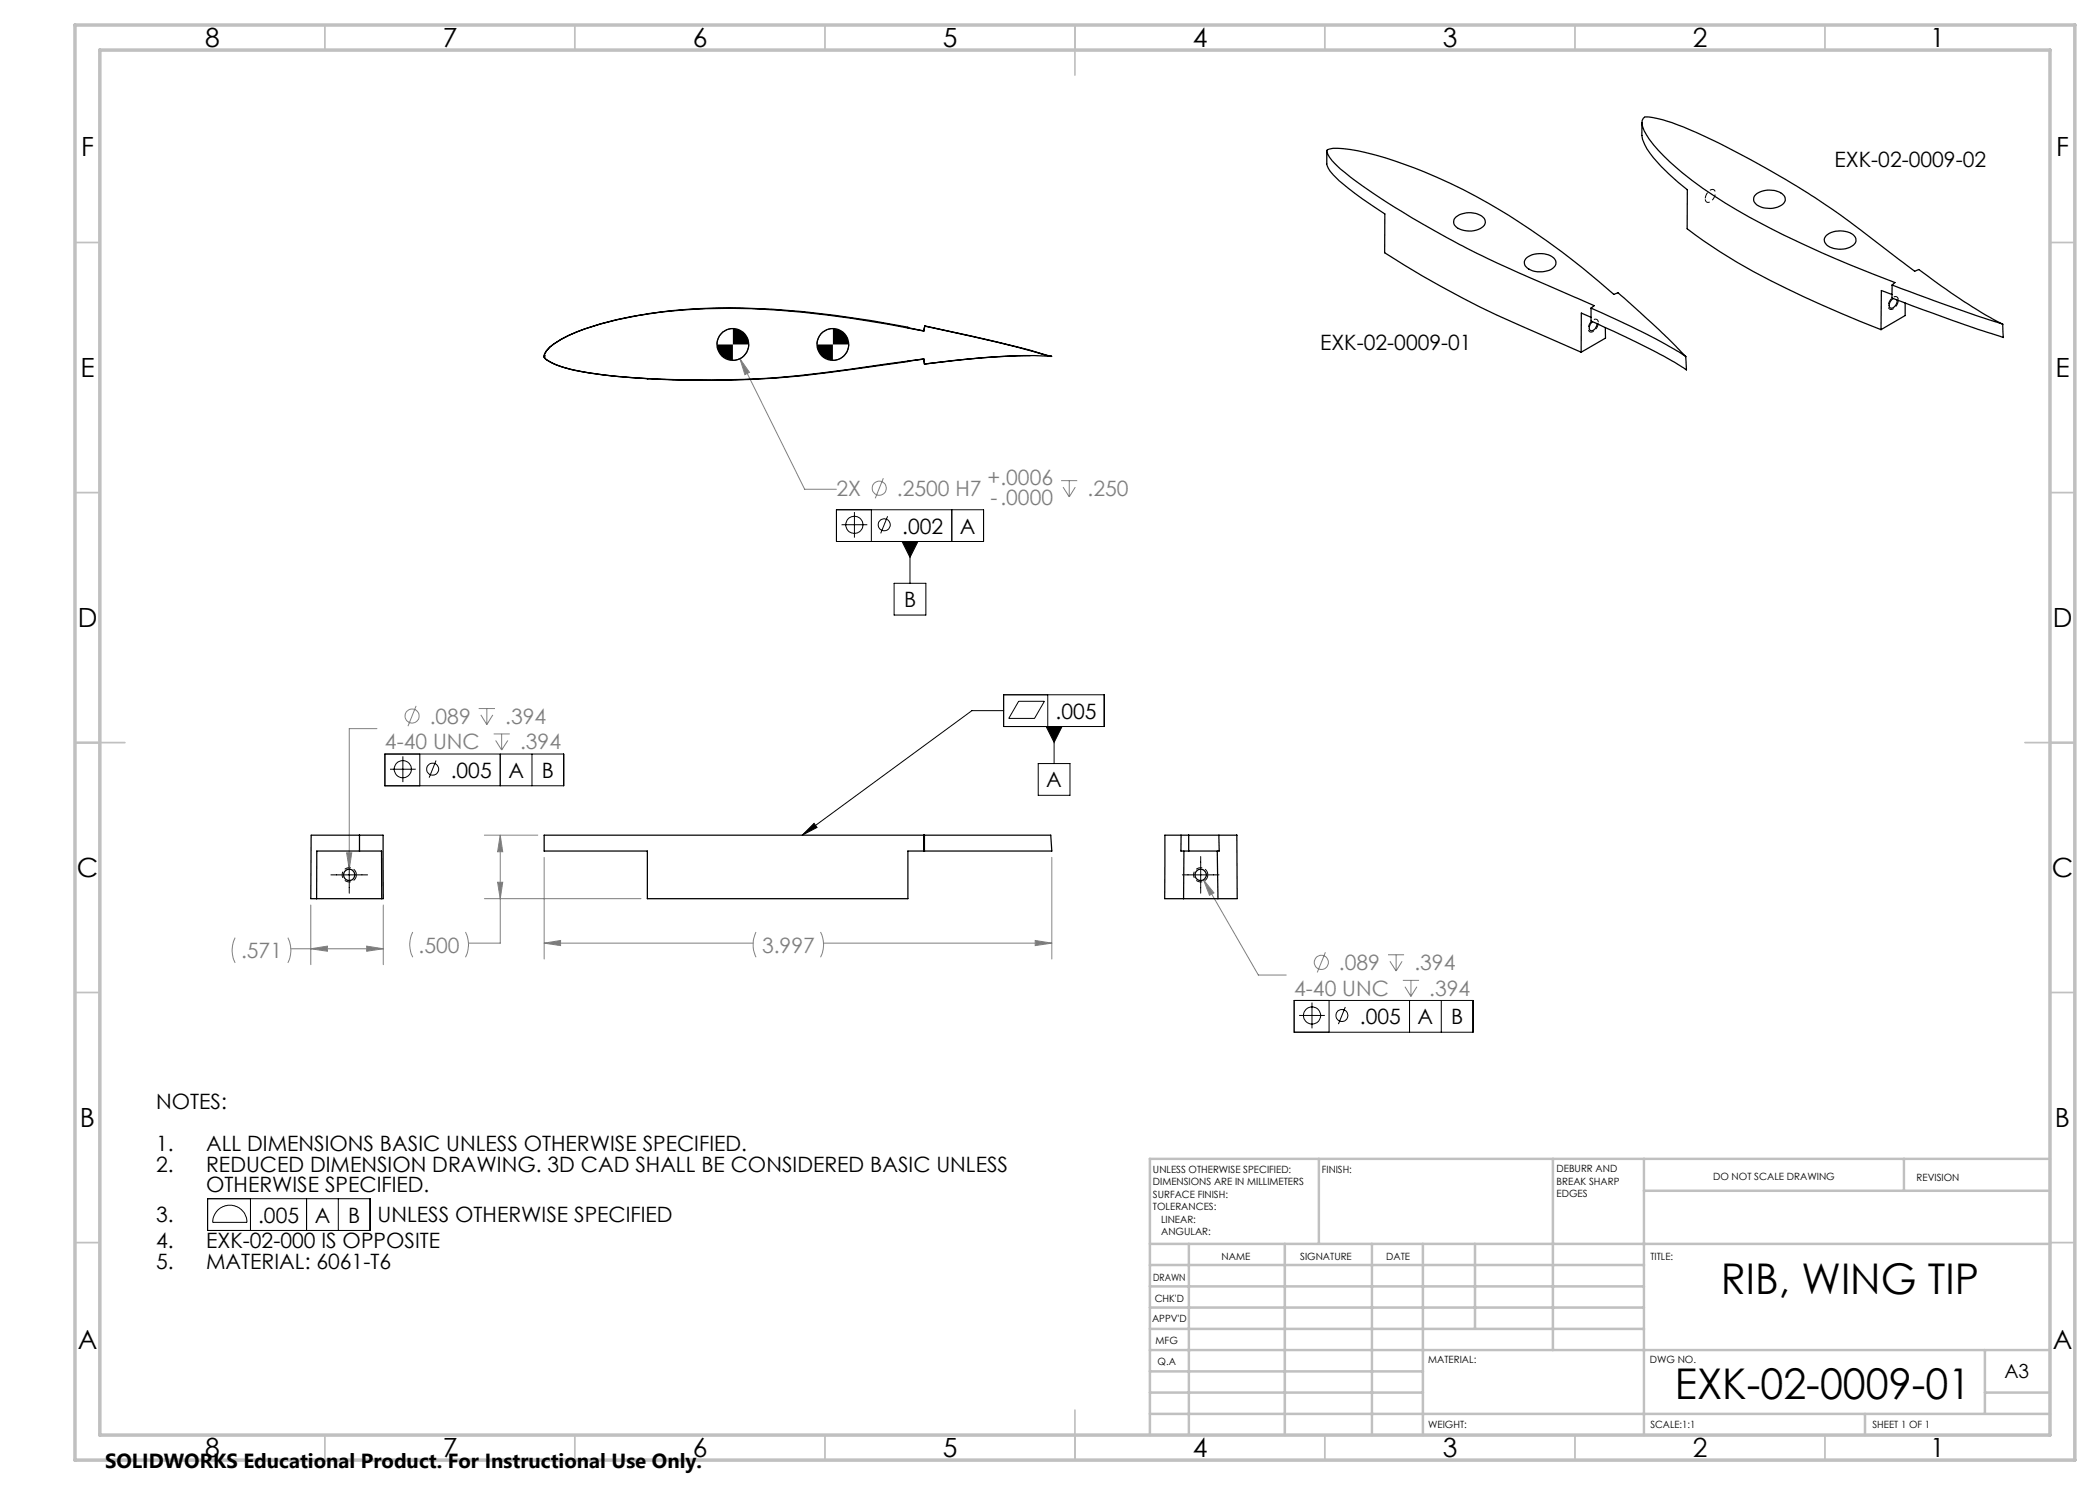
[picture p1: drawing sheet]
<svg xmlns="http://www.w3.org/2000/svg" width="420mm" height="297mm" viewBox="0 0 420 297" stroke-linecap="round" stroke-linejoin="round" font-family="sans-serif">
<g fill="none" stroke="#000" stroke-width=".2">
<path d="M146.6 65.7a3.2 3.2 0 0 0-3.2 3.2M149.8 68.9a3.2 3.2 0 0 1-3.2 3.2M166.6 65.7a3.2 3.2 0 0 0-3.2 3.2M169.8 68.9a3.2 3.2 0 0 1-3.2 3.2M167.3 101.9h29.4v6.4h-29.4zM168.3 104.9h5.2M170.9 102.4v5.1M174.3 101.9v6.4M177.5 103.3l-1.4 3.4M178.8 116.7h6.4v6.3h-6.4zM180.4 108.3h3.2l-1.6 3.2zM182 108.3v8.4"/>
<path d="M190.4 101.9v6.4M200.7 139h20.2v6.3h-20.2zM209.5 139v6.3M77 150.8h35.7v6.4h-35.7zM78 153.8h5.1M80.6 151.3v5.1M84 150.8v6.4M87.2 152.1l-1.4 3.4M100 150.8v6.4M106.4 150.8v6.4M200.7 142.1h-6.3l-34 24.9M203.7 140.3h5.2l-2 3.4h-5.1z"/>
<path d="M207.6 152.7h6.4v6.4h-6.4zM209.2 145.3h3.2l-1.6 3.2zM210.8 145.3v7.4M66.2 175h7.3M69.8 171.3v7.3M160.4 167l2.4-2.3 .6 .8zM236.5 175h7.3M240.1 171.3v7.3M258.8 200.1h35.8v6.3h-35.8zM259.8 203.1h5.2M262.4 200.5v5.2M265.8 200.1v6.3"/>
<path d="M269.1 201.4l-1.4 3.4M281.9 200.1v6.3M288.3 200.1v6.3M41.5 239.7h32.5v6.4h-32.5zM50.1 239.7v6.4M61.3 239.7v6.4M67.7 239.7v6.4M43.7 241.9a3.4 3.4 0 0 1 3.7-.6 3.4 3.4 0 0 1 2 3.2h-6.9a3.6 3.6 0 0 1 1.2-2.6z"/>
<circle cx="170.9" cy="105" r="1.71"/>
<circle cx="176.8" cy="105" r="1.2"/>
<circle cx="80.6" cy="153.8" r="1.71"/>
<circle cx="86.5" cy="153.8" r="1.2"/>
<circle cx="262.4" cy="203.1" r="1.72"/>
<circle cx="268.4" cy="203.1" r="1.2"/>
</g>
<g fill="none" stroke="#808080" stroke-width=".2">
<path d="M148 71.8l12.9 26.1h6.4M148 71.8l1.9 2.7-.9 .4zM176.7 95.6l-1.7 4.1M212.2 96.1h3.2M212.6 97.4l1.3 2M213.9 96.1v3.3M215.1 97.4l-1.2 2M75.4 145.7h-5.6v28.1M83.2 141.2l-1.6 4M95.7 141.7h3.3M96.2 143l1.2 1.9M97.4 141.7v3.2"/>
<path d="M98.6 143l-1.2 1.9M98.7 146.8h3.3M99.1 148.1l1.2 1.9M100.3 146.8v3.2M101.6 148.1l-1.3 1.9M69.3 170.6h1l-.5 3.2zM96.9 167h10.7M96.9 179.7h31.3M99.5 176.5h1l-.5 3.2zM100 167v21.6h-6.3M100 167l.5 3.4h-1zM108.8 171.5v20.3"/>
<path d="M210.4 171.5v20.3M240.7 176l11 19h5.5M240.7 176l2.1 2.6-.9 .5zM47 187.5a5.6 5.6 0 0 0 0 5.1M57.6 187.5a5.6 5.6 0 0 1 0 5.1M58.2 189.8h18.5M62.2 181v11.9M62.2 189.8l3.3-.6v1zM73.3 189.2l3.4 .6-3.4 .4zM76.7 181v11.9M82.5 186.4a5.6 5.6 0 0 0 0 5M93.1 186.4a5.6 5.6 0 0 1 0 5"/>
<path d="M108.8 188.6h41.8M108.8 188.6l3.3-.5v1zM151.2 186.4a5.9 5.9 0 0 0 0 5M164.1 186.4a5.6 5.6 0 0 1 0 5M164.7 188.6h45.7M207 188.1l3.4 .5-3.4 .5zM265.1 190.5l-1.6 4M277.6 191h3.2M278 192.3l1.2 1.9M279.2 191v3.2M280.4 192.3l-1.2 1.9M280.6 196.1h3.2"/>
<path d="M281 197.3l1.2 2M282.2 196.1v3.2M283.4 197.3l-1.2 2"/>
<circle cx="175.9" cy="97.7" r="1.41"/>
<circle cx="82.4" cy="143.2" r="1.4"/>
<circle cx="264.3" cy="192.5" r="1.41"/>
</g>
<path d="M71.3 175a1.42 1.42 0 0 1-2.1 1.2 1.42 1.42 0 0 1-.2-2.4 1.42 1.42 0 0 1 2.3 1v.2M241.6 175a1.42 1.42 0 0 1-2.1 1.2 1.42 1.42 0 0 1-.2-2.4 1.42 1.42 0 0 1 2.3 1v.2" fill="none" stroke="#000" stroke-width=".2" stroke-dasharray="1.3 .6" stroke-linecap="butt"/>
<path d="M341.1 39.8a.7 .7 0 0 0 .5 .7 .7 .7 0 0 0 .8-.4 1.51 1.51 0 0 0 .3-2.2 1.73 1.73 0 0 0-1.6 1.9M319.7 64.5a1.77 1.77 0 0 1-1.7 1.9 1.57 1.57 0 0 1 .5-2.4h.2a.61 .61 0 0 1 .7-.1 .61 .61 0 0 1 .3 .6M379.7 60a1.77 1.77 0 0 1-1.7 1.9 1.57 1.57 0 0 1 .5-2.4l.2-.1a.61 .61 0 0 1 .7 0 .61 .61 0 0 1 .3 .6" fill="none" stroke="#000" stroke-width=".2" stroke-dasharray="1.3 .6" stroke-dashoffset="-.1" stroke-linecap="butt"/>
<g fill="none" stroke="#c0c0c0" stroke-width=".35">
<path d="M65 5v5M115 5v5M165 5v5M215 5v10M265 5v5M315 5v5M365 5v5M15 48.5h5M410 48.5h5M15 98.5h5M410 98.5h5M15 148.5h10"/>
<path d="M405 148.5h10M15 198.5h5M410 198.5h5M15 248.5h5M410 248.5h5M65 287v5M115 287v5M165 287v5M215 282v10M265 287v5M315 287v5M365 287v5"/>
</g>
<g fill="none" stroke="#c0c0c0" stroke-width=".5">
<path d="M263.8 231.8v17M310.6 231.8v38.2M328.8 231.8v55.2M328.8 238.2h81.2M380.8 231.8v6.4M410 231.8h-180v55.2M230 248.8h180M230 257.3h98.8M230 253h98.8M237.8 248.8v38.2M257 248.8v38.2M274.4 248.8v38.2"/>
<path d="M284.6 248.8v38.2M295 248.8v17M230 265.8h98.8M230 261.5h98.8M230 278.5h54.6M230 274.3h54.6M230 270h180M397 278.5h13M397 270v12.8M230 282.8h180M373 282.8v4.2"/>
</g>
<path d="M15 5h400v287h-400zM20 10h390v277h-390z" fill="none" stroke="#c0c0c0" stroke-width=".7"/>
<path d="M160.4 167l2.4-2.3 .6 .8zM209.2 145.3l1.6 3.2 1.6-3.2zM180.4 108.3l1.6 3.2 1.6-3.2zM163.4 68.9a3.1 3.1 0 0 0 3.2 3.2v-3.2zM166.6 65.7v3.2h3.2a3.2 3.2 0 0 0-3.2-3.2zM143.4 68.9a3.2 3.2 0 0 0 3.2 3.2v-3.2zM146.6 65.7v3.2h3.2a3.2 3.2 0 0 0-3.2-3.2z" fill="#000"/>
<path d="M100 167l.5 3.4h-1zM99.5 176.5h1l-.5 3.2zM108.8 188.6l3.3-.5v1zM207 188.1l3.4 .5-3.4 .5zM148 71.8l1 3.1 .9-.4zM240.7 176l1.2 3.1 .9-.5zM62.2 189.8l3.3-.6v1zM73.3 189.2l3.4 .6-3.4 .4zM69.3 170.6l.6 3.2 .4-3.2z" fill="#808080"/>
<g fill="none" stroke="#000" stroke-width=".25">
<path d="M265.4 30.2v2.8a4.8 4.8 0 0 0 1.3 2 61.8 61.8 0 0 0 10.3 7.8l-.1 7.7a198.7 198.7 0 0 0 32.4 16.9l6.9 3M265.4 30a3.6 3.6 0 0 1 2.3-.3 57.9 57.9 0 0 1 17 4.6 130.7 130.7 0 0 1 35 22l3.1 2.6 .8-.3a150.9 150.9 0 0 1 13.4 12.6l.2 .1a107.5 107.5 0 0 0-16.7-8.7l-2.3-1 .6-.5-9.1-4a190.8 190.8 0 0 1-39.6-21.7 14.8 14.8 0 0 1-4.6-4.8zM328.4 27.1a8.5 8.5 0 0 0 2.3 4.5 46.1 46.1 0 0 0 6.8 6.4l-.1 7.8a118.2 118.2 0 0 0 23.5 13.6l7.2 3.2 8.1 3.3M328.4 24.5v2.6M328.6 23.7a1.1 1.1 0 0 1 1.4-.3 51.1 51.1 0 0 1 13.5 5.1 171.7 171.7 0 0 1 32.5 20.5l6.9 5.3 .9-.4a113.5 113.5 0 0 0 16.6 10.9h.1l-11.3-3.8-10.8-4 .6-.5a207.7 207.7 0 0 1-33.9-15.9 54.7 54.7 0 0 1-15.3-12.8 5.8 5.8 0 0 1-1.4-3.7zM351.1 38.9a4.4 4.4 0 0 1 5.8 .4 1.44 1.44 0 0 1-1.1 2 4.4 4.4 0 0 1-4.8-.7l-.3-.6a1.16 1.16 0 0 1 .4-1.1zM291.3 43.4a4.5 4.5 0 0 1 5.5 .3 1.35 1.35 0 0 1-.7 2 4.5 4.5 0 0 1-5.2-.7l-.2-.6a1.18 1.18 0 0 1 .6-1zM305.4 51.5a4.5 4.5 0 0 1 5.5 .3 1.35 1.35 0 0 1-.7 2.1 4.4 4.4 0 0 1-5.2-.8l-.1-.3a1.19 1.19 0 0 1 .5-1.3zM365.3 47.1a4.6 4.6 0 0 1 5.5 .1 1.25 1.25 0 0 1-.5 2 4.4 4.4 0 0 1-5.2-.5l-.2-.2a1.14 1.14 0 0 1 .4-1.4zM378.4 57v2.6a402.4 402.4 0 0 0 22.3 7.9l-.2-2.7M378.4 58.9l-2.1-.8-.1 7.8M378.6 59.7a1.37 1.37 0 0 0-.5 1.9 1.36 1.36 0 0 0 1.3-1.6"/>
<path d="M108.8 71.1h.1M108.8 71.4h.1M108.8 71.4l.9 .8a20.1 20.1 0 0 0 8.2 2.4 110.1 110.1 0 0 0 11.6 1.1M129.5 75.7h.1M184.7 66.2a188.6 188.6 0 0 0-41.3-4.6 90.2 90.2 0 0 0-26.5 4.2 17.8 17.8 0 0 0-7.6 4.4l-.4 .9M184.7 66.2a186.7 186.7 0 0 0-43.4-4.5 74.6 74.6 0 0 0-27.6 5.4 10.1 10.1 0 0 0-4.8 3.7l-.1 .5a.84 .84 0 0 0 .8 .8 12.3 12.3 0 0 0 4.4 1.7 112.2 112.2 0 0 0 21.7 2.1 181.9 181.9 0 0 0 34-2l15-2.1M184.7 71.8l-3.1 .5a320.2 320.2 0 0 1-31.4 3.6 217.9 217.9 0 0 1-20.7-.2M184.7 71.8l.2 1M184.7 66.2h.1M184.7 71.8h.1M184.9 72.8h.1M185 65.2l9.2 2a192.5 192.5 0 0 1 16.1 4.1h.1h-.3"/>
<path d="M185 65.2a261.8 261.8 0 0 1 24.7 6l.4 .1h-.2a106 106 0 0 0-19.2 .8l-5.8 .7M185 65.2l-.3 1M185 65.2h.1M206.1 71.1h-1.4a170.8 170.8 0 0 0-19.8 1.7M318.2 61.6v2.6a135.8 135.8 0 0 1 18.6 9.5l.5 .3-.2-2.7M318.2 63.5l-1.9-.9-.1 7.8M318.5 64.3a1.37 1.37 0 0 0-.4 1.8 1.25 1.25 0 0 0 1.3-1.3M321.1 65.5v2.1l-4.9 2.8M381 60.6v2.5l-4.8 2.8M62.2 179.7h1.1M63.3 179.7h13M71.9 167h-9.7v12.7"/>
<path d="M71.9 167h4.7l.1 12.7M71.9 170.2h-8.5l-.1 9.5M71.9 170.2h4.4v9.5M71.9 167v3.2M76.3 179.7h.3M184.7 167h-75.9v3.2h20.7v9.5h52.1v-9.5h3.1M184.7 170.2h.2M184.7 167v3.2M184.7 167h.2M184.9 167h25.2l.3 3.2h-25.5M184.9 167v3.2M236.1 167h-3.1l-.1 12.7h3.8"/>
<path d="M236.7 179.7h6.9M236.8 170.2l-.1 9.5M237.7 167v3.2M237.7 167h6.1v3.2h-6.1M237.7 167h-1.5v3.2h1.5M243.5 170.2l.1 9.5M243.6 179.7h3.8M243.9 167h3.5v12.7"/>
<circle cx="146.6" cy="68.9" r="3.2"/>
<circle cx="166.6" cy="68.9" r="3.2"/>
<circle cx="69.8" cy="175" r="1.13"/>
<circle cx="240.1" cy="175" r="1.13"/>
</g>
<g font-size="8.5">
<text x="344.2" y="258.8">RIB, WING TIP</text>
<text x="335" y="279.7">EXK-02-0009-01</text>
</g>
<g font-size="5.3">
<text x="41" y="9.5">8</text>
<text x="88.5" y="9.5">7</text>
<text x="138.5" y="9.5">6</text>
<text x="188.5" y="9.5">5</text>
<text x="238.5" y="9.5">4</text>
<text x="288.5" y="9.5">3</text>
<text x="338.5" y="9.5">2</text>
<text x="386" y="9.5">1</text>
<text x="16.2" y="31.2">F</text>
<text x="411.2" y="31.2">F</text>
<text x="16.1" y="75.5">E</text>
<text x="411.1" y="75.5">E</text>
<text x="15.5" y="125.5">D</text>
<text x="410.5" y="125.5">D</text>
<text x="15.4" y="175.5">C</text>
<text x="410.4" y="175.5">C</text>
<text x="16" y="225.5">B</text>
<text x="411" y="225.5">B</text>
<text x="15.5" y="269.8">A</text>
<text x="410.5" y="269.8">A</text>
<text x="41" y="291.5">8</text>
<text x="88.5" y="291.5">7</text>
<text x="138.5" y="291.5">6</text>
<text x="188.5" y="291.5">5</text>
<text x="238.5" y="291.5">4</text>
<text x="288.5" y="291.5">3</text>
<text x="338.5" y="291.5">2</text>
<text x="386" y="291.5">1</text>
</g>
<g font-size="4.2">
<text x="366.9" y="33.4">EXK-02-0009-02</text>
<text x="264" y="70.1">EXK-02-0009-01</text>
<text x="180.5" y="106.7">.002</text>
<text x="192" y="106.7">A</text>
<text x="180.8" y="121.4">B</text>
<text x="211.1" y="143.7">.005</text>
<text x="90.1" y="155.6">.005</text>
<text x="101.7" y="155.6">A</text>
<text x="108.4" y="155.6">B</text>
<text x="209.3" y="157.5">A</text>
<text x="272" y="204.8">.005</text>
<text x="283.5" y="204.8">A</text>
<text x="290.2" y="204.8">B</text>
<text x="31.2" y="221.8">NOTES:</text>
<text x="31.2" y="230.1">1.</text>
<text x="41.2" y="230.1">ALL DIMENSIONS BASIC UNLESS OTHERWISE SPECIFIED.</text>
<text x="31.2" y="234.3">2.</text>
<text x="41.2" y="234.3">REDUCED DIMENSION DRAWING. 3D CAD SHALL BE CONSIDERED BASIC UNLESS</text>
<text x="41.2" y="238.5">OTHERWISE SPECIFIED.</text>
<text x="31.2" y="244.5">3.</text>
<text x="51.6" y="244.5">.005</text>
<text x="62.9" y="244.5">A</text>
<text x="69.7" y="244.5">B</text>
<text x="75.5" y="244.5">UNLESS OTHERWISE SPECIFIED</text>
<text x="31.2" y="249.6">4.</text>
<text x="41.2" y="249.6">EXK-02-000 IS OPPOSITE</text>
<text x="31.2" y="253.8">5.</text>
<text x="41.2" y="253.8">MATERIAL: 6061-T6</text>
</g>
<g font-size="4.2" fill="#808080">
<text x="167.3" y="99.2">2X</text>
<text x="179.4" y="99.2">.2500 H7</text>
<text x="197.5" y="96.9">+.0006</text>
<text x="198.1" y="101">-.0000</text>
<text x="217.5" y="99.2">.250</text>
<text x="77" y="149.8">4-40 UNC</text>
<text x="85.9" y="144.7">.089</text>
<text x="101" y="144.7">.394</text>
<text x="104" y="149.8">.394</text>
<text x="48.2" y="191.6">.571</text>
<text x="83.7" y="190.5">.500</text>
<text x="152.4" y="190.5">3.997</text>
<text x="267.8" y="194">.089</text>
<text x="282.9" y="194">.394</text>
<text x="258.8" y="199.1">4-40 UNC</text>
<text x="285.9" y="199.1">.394</text>
</g>
<text font-size="4.1" x="21" y="293.7">SOLIDWORKS Educational Product. For Instructional Use Only.</text>
<text font-size="3.9" x="400.9" y="275.5">A3</text>
<g font-size="2">
<text x="230.6" y="234.6">UNLESS OTHERWISE SPECIFIED:</text>
<text x="230.6" y="237.1">DIMENSIONS ARE IN MILLIMETERS</text>
<text x="230.6" y="239.6">SURFACE FINISH:</text>
<text x="264.4" y="234.6">FINISH:</text>
<text x="311.3" y="234.5">DEBURR AND</text>
<text x="311.3" y="237">BREAK SHARP</text>
<text x="311.3" y="239.5">EDGES</text>
<text x="342.6" y="236">DO NOT SCALE DRAWING</text>
<text x="383.3" y="236.2">REVISION</text>
<text x="230.6" y="242.1">TOLERANCES:</text>
<text x="232.2" y="244.6">LINEAR:</text>
<text x="232.2" y="247.1">ANGULAR:</text>
<text x="244.3" y="252">NAME</text>
<text x="260" y="251.9">SIGNATURE</text>
<text x="277.2" y="251.9">DATE</text>
<text x="330.1" y="251.9">TITLE:</text>
<text x="230.6" y="256.1">DRAWN</text>
<text x="230.9" y="260.3">CHK'D</text>
<text x="230.4" y="264.4">APPV'D</text>
<text x="231.1" y="268.8">MFG</text>
<text x="231.5" y="273">Q.A</text>
<text x="285.6" y="272.5">MATERIAL:</text>
<text x="330" y="272.5">DWG NO.</text>
<text x="285.6" y="285.5">WEIGHT:</text>
<text x="330.1" y="285.6">SCALE:1:1</text>
<text x="374.5" y="285.6">SHEET 1 OF 1</text>
</g>
</svg>
